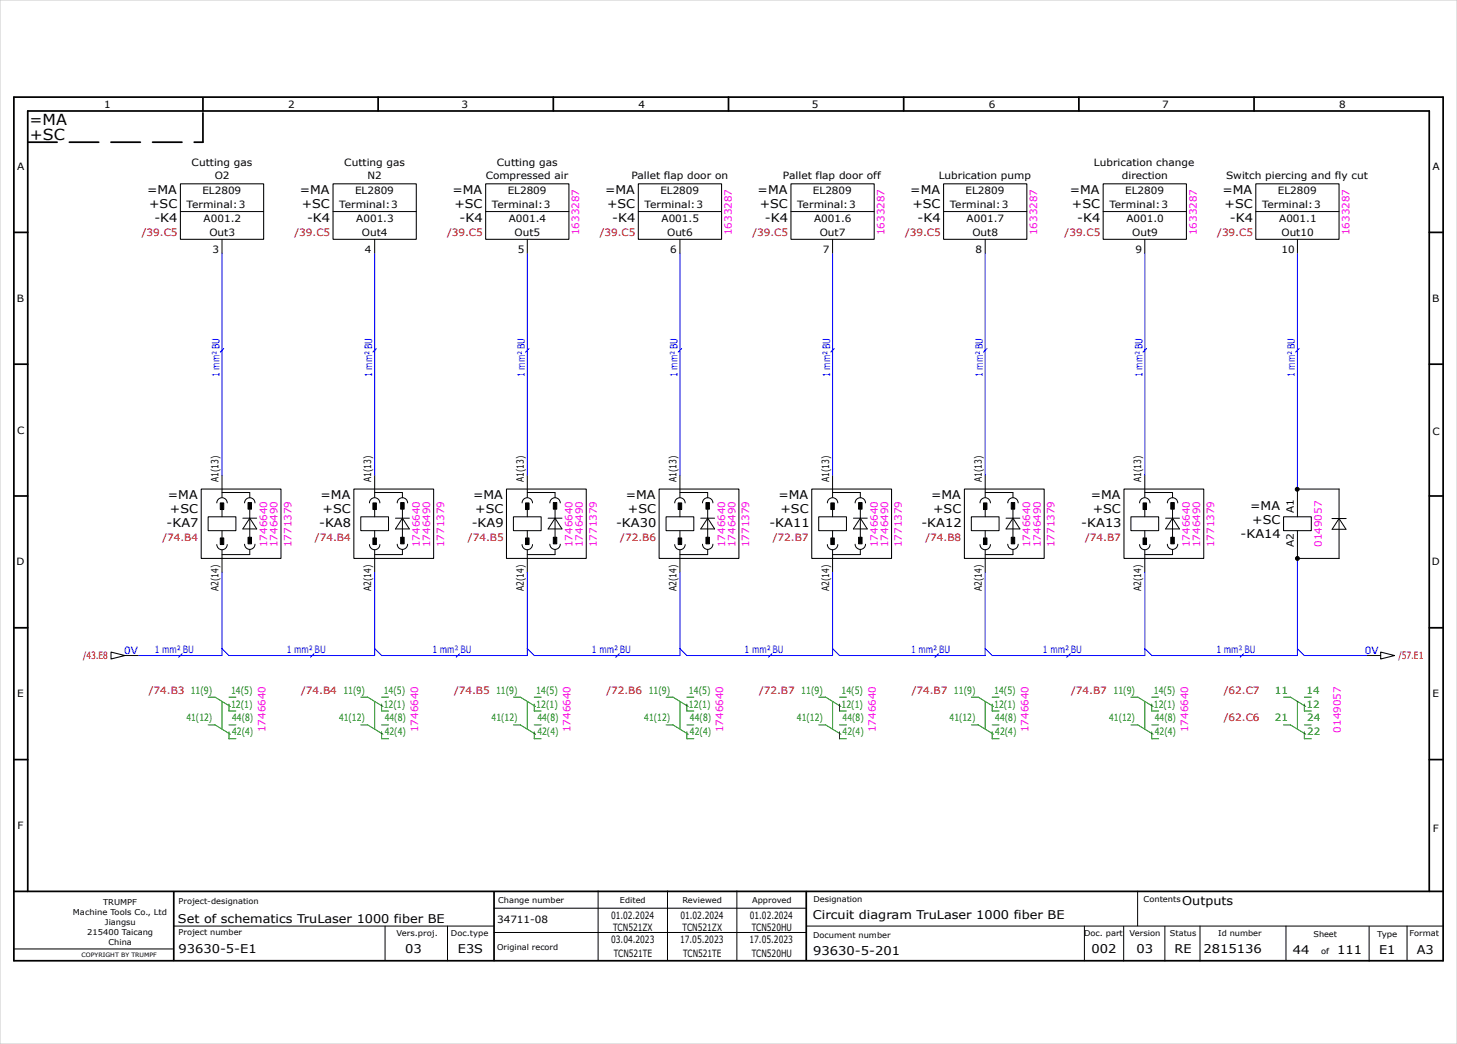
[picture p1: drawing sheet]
<svg xmlns="http://www.w3.org/2000/svg" width="420mm" height="301mm" viewBox="0 0 420 301" stroke-linecap="round" stroke-linejoin="round" font-family="sans-serif">
<g fill="none" stroke="#000" stroke-width=".5">
<path d="M4 28h412v249h-412zM58.5 28.2v3.8M109 28v4M159.5 28v4M210 28v4M260.5 28v4M311 28v4M361.5 28v4M4 67h4M412 67h4M4 105h4M412 105h4"/>
<path d="M4 143h4M412 143h4M4 181h4M412 181h4M4 219h4M412 219h4M4 257h412M8 257v-225h404v225M50.1 257.1v19.8M142.4 257.2v19.8M232.4 257.1v19.7"/>
</g>
<g fill="none" stroke="#000" stroke-width=".29">
<path d="M52 61h24M64 69v4M96 61h24M108 69v4M140 61h24M152 69v4M184 61h24M196 69v4M228 61h24M240 69v4M272 61h24M284 69v4"/>
<path d="M318 61h24M330 69v4M362 61h24M374 69v4M64 137v6.4M108 137v6.4M152 137v6.4M196 137v6.4M240 137v6.4M284 137v6.4M330 137v6.4M60 149h8v4h-8z"/>
<path d="M62.5 145a1.5 1.5 0 0 1 1.5-1.5 1.5 1.5 0 0 1 1.5 1.5M62.5 157a1.5 1.5 0 0 0 1.5 1.5 1.5 1.5 0 0 0 1.5-1.5M64 142h8v1.5M64 147v2M64 153v2M64 158.5v6.5M70 149.4h4M70.5 145a1.5 1.5 0 0 1 1.5-1.5 1.5 1.5 0 0 1 1.5 1.5M70.5 156.9a1.5 1.5 0 0 0 1.5 1.5 1.5 1.5 0 0 0 1.5-1.5M72 158.4v1.5h-8M72 146.9v8M72 149.4l2 3.1h-4z"/>
<path d="M104 149h8v4h-8zM106.5 145a1.5 1.5 0 0 1 1.5-1.5 1.5 1.5 0 0 1 1.5 1.5M106.5 157a1.5 1.5 0 0 0 1.5 1.5 1.5 1.5 0 0 0 1.5-1.5M108 142h8v1.5M108 147v2M108 153v2M108 158.5v6.5M114 149.4h4M114.5 145a1.5 1.5 0 0 1 1.5-1.5 1.5 1.5 0 0 1 1.5 1.5M114.5 156.9a1.5 1.5 0 0 0 1.5 1.5 1.5 1.5 0 0 0 1.5-1.5M116 158.4v1.5h-8M116 149.4l2 3.1h-4z"/>
<path d="M116 146.9v8M148 149h8v4h-8zM150.5 145a1.5 1.5 0 0 1 1.5-1.5 1.5 1.5 0 0 1 1.5 1.5M150.5 157a1.5 1.5 0 0 0 1.5 1.5 1.5 1.5 0 0 0 1.5-1.5M152 142h8v1.5M152 147v2M152 153v2M152 158.5v6.5M158 149.4h4M158.5 145a1.5 1.5 0 0 1 1.5-1.5 1.5 1.5 0 0 1 1.5 1.5M158.5 156.9a1.5 1.5 0 0 0 1.5 1.5 1.5 1.5 0 0 0 1.5-1.5M160 158.4v1.5h-8"/>
<path d="M160 149.4l2 3.1h-4zM160 146.9v8M192 149h8v4h-8zM194.5 145a1.5 1.5 0 0 1 1.5-1.5 1.5 1.5 0 0 1 1.5 1.5M194.5 157a1.5 1.5 0 0 0 1.5 1.5 1.5 1.5 0 0 0 1.5-1.5M196 142h8v1.5M196 147v2M196 153v2M196 158.5v6.5M202 149.4h4M202.5 145a1.5 1.5 0 0 1 1.5-1.5 1.5 1.5 0 0 1 1.5 1.5M202.5 156.9a1.5 1.5 0 0 0 1.5 1.5 1.5 1.5 0 0 0 1.5-1.5"/>
<path d="M204 158.4v1.5h-8M204 149.4l2 3.1h-4zM204 146.9v8M236 149h8v4h-8zM238.5 145a1.5 1.5 0 0 1 1.5-1.5 1.5 1.5 0 0 1 1.5 1.5M238.5 157a1.5 1.5 0 0 0 1.5 1.5 1.5 1.5 0 0 0 1.5-1.5M240 142h8v1.5M240 147v2M240 153v2M240 158.5v6.5M246 149.4h4M246.5 145a1.5 1.5 0 0 1 1.5-1.5 1.5 1.5 0 0 1 1.5 1.5"/>
<path d="M246.5 156.9a1.5 1.5 0 0 0 1.5 1.5 1.5 1.5 0 0 0 1.5-1.5M248 158.4v1.5h-8M248 149.4l2 3.1h-4zM248 146.9v8M280 149h8v4h-8zM282.5 145a1.5 1.5 0 0 1 1.5-1.5 1.5 1.5 0 0 1 1.5 1.5M282.5 157a1.5 1.5 0 0 0 1.5 1.5 1.5 1.5 0 0 0 1.5-1.5M284 142h8v1.5M284 147v2M284 153v2M284 158.5v6.5M290 149.4h4"/>
<path d="M290.5 145a1.5 1.5 0 0 1 1.5-1.5 1.5 1.5 0 0 1 1.5 1.5M290.5 156.9a1.5 1.5 0 0 0 1.5 1.5 1.5 1.5 0 0 0 1.5-1.5M292 158.4v1.5h-8M292 149.4l2 3.1h-4zM292 146.9v8M326 149h8v4h-8zM328.5 145a1.5 1.5 0 0 1 1.5-1.5 1.5 1.5 0 0 1 1.5 1.5M328.5 157a1.5 1.5 0 0 0 1.5 1.5 1.5 1.5 0 0 0 1.5-1.5M330 142h8v1.5M330 147v2M330 153v2M330 158.5v6.5"/>
<path d="M336 149.4h4M336.5 145a1.5 1.5 0 0 1 1.5-1.5 1.5 1.5 0 0 1 1.5 1.5M336.5 156.9a1.5 1.5 0 0 0 1.5 1.5 1.5 1.5 0 0 0 1.5-1.5M338 158.4v1.5h-8M338 149.4l2 3.1h-4zM338 146.9v8M374 153v8h12.1M384 149.5h4M386 141v20M386 149.5l2 3.1h-4zM386.1 141h-12.1v8M36 189h4"/>
<path d="M394 189h4M172.4 256.9v20M192.4 256.9v20M212.4 256.9v20M327.9 256.9v10M4.1 273.6h45.7M50.1 267h92.2M111 267v10M129 267v10M142.4 261.9h90M142.4 268.9h90M232.5 267h183.5"/>
<path d="M312.6 267v10M323.9 267.1v10M335.8 267.1v10M345.9 267v10.1M370.7 267v9.8M394.7 267.1v10M405.6 267v10"/>
</g>
<path d="M8 41h50.5M58.5 41v-8.8" fill="none" stroke="#000" stroke-width=".5" stroke-dasharray="8.5 3.5"/>
<path d="M0 0h420v301h-420z" fill="none" stroke="#c9c9c9" stroke-width=".29"/>
<g fill="none" stroke="#000" stroke-width=".3">
<path d="M52 53h24v16h-24zM96 53h24v16h-24zM140 53h24v16h-24zM184 53h24v16h-24zM228 53h24v16h-24zM272 53h24v16h-24zM318 53h24v16h-24zM362 53h24v16h-24zM58 141h23v20h-23zM102 141h23v20h-23zM146 141h23v20h-23zM190 141h23v20h-23z"/>
<path d="M234 141h23v20h-23zM278 141h23v20h-23zM324 141h23v20h-23zM370 149h8v4h-8zM32 188l4 1-4 1zM398 188l4 1-4 1z"/>
</g>
<g fill="none" stroke="#00f" stroke-width=".29">
<path d="M64 73v64M108 73v64M152 73v64M196 73v64M240 73v64M284 73v64M330 73v64M374 73v68M64 165v24h-24M108 165v24h-42l-2-2M152 165v24h-42l-2-2M196 165v24h-42l-2-2"/>
<path d="M240 165v24h-42l-2-2M284 165v24h-42l-2-2M330 165v24h-44l-2-2M374 161v28h-42l-2-2M374 187l2 2h18"/>
</g>
<g fill="none" stroke="#008000" stroke-width=".29">
<path d="M60 201h2l4.4 2.7M60 209h2l4.4 2.7M66 203v2h2M66 201h2M66 211v2h2M66 209h2M104 201h2l4.4 2.7M104 209h2l4.4 2.7M110 203v2h2M110 201h2M110 211v2h2M110 209h2"/>
<path d="M148 201h2l4.4 2.7M148 209h2l4.4 2.7M154 203v2h2M154 201h2M154 211v2h2M154 209h2M192 201h2l4.4 2.7M192 209h2l4.4 2.7M198 203v2h2M198 201h2M198 211v2h2M198 209h2"/>
<path d="M236 201h2l4.4 2.7M236 209h2l4.4 2.7M242 203v2h2M242 201h2M242 211v2h2M242 209h2M280 201h2l4.4 2.7M280 209h2l4.4 2.7M286 203v2h2M286 201h2M286 211v2h2M286 209h2"/>
<path d="M326 201h2l4.4 2.7M326 209h2l4.4 2.7M332 203v2h2M332 201h2M332 211v2h2M332 209h2M370 201h2l4.4 2.7M370 209h2l4.4 2.7M376 203v2h2M376 201h2M376 211v2h2M376 209h2"/>
</g>
<path d="M64 202.3v7.9M108 202.3v7.9M152 202.3v7.9M196 202.3v7.9M240 202.3v7.9M284 202.3v7.9M330 202.3v7.9M374 202.3v7.9" fill="none" stroke="#008000" stroke-width=".29" stroke-dasharray="8.5 3.5"/>
<g fill="#000" stroke="#000" stroke-width=".29">
<path d="M63.5 145h1v1.9h-1z" fill-rule="evenodd"/>
<path d="M63.5 155.1h1v1.9h-1z" fill-rule="evenodd"/>
<path d="M71.5 144.9h1v1.9h-1z" fill-rule="evenodd"/>
<path d="M71.5 154.9h1v1.9h-1z" fill-rule="evenodd"/>
<path d="M107.5 145h1v1.9h-1z" fill-rule="evenodd"/>
<path d="M107.5 155.1h1v1.9h-1z" fill-rule="evenodd"/>
<path d="M115.5 144.9h1v1.9h-1z" fill-rule="evenodd"/>
<path d="M115.5 154.9h1v1.9h-1z" fill-rule="evenodd"/>
<path d="M151.5 145h1v1.9h-1z" fill-rule="evenodd"/>
<path d="M151.5 155.1h1v1.9h-1z" fill-rule="evenodd"/>
<path d="M159.5 144.9h1v1.9h-1z" fill-rule="evenodd"/>
<path d="M159.5 154.9h1v1.9h-1z" fill-rule="evenodd"/>
<path d="M195.5 145h1v1.9h-1z" fill-rule="evenodd"/>
<path d="M195.5 155.1h1v1.9h-1z" fill-rule="evenodd"/>
<path d="M203.5 144.9h1v1.9h-1z" fill-rule="evenodd"/>
<path d="M203.5 154.9h1v1.9h-1z" fill-rule="evenodd"/>
<path d="M239.5 145h1v1.9h-1z" fill-rule="evenodd"/>
<path d="M239.5 155.1h1v1.9h-1z" fill-rule="evenodd"/>
<path d="M247.5 144.9h1v1.9h-1z" fill-rule="evenodd"/>
<path d="M247.5 154.9h1v1.9h-1z" fill-rule="evenodd"/>
<path d="M283.5 145h1v1.9h-1z" fill-rule="evenodd"/>
<path d="M283.5 155.1h1v1.9h-1z" fill-rule="evenodd"/>
<path d="M291.5 144.9h1v1.9h-1z" fill-rule="evenodd"/>
<path d="M291.5 154.9h1v1.9h-1z" fill-rule="evenodd"/>
<path d="M329.5 145h1v1.9h-1z" fill-rule="evenodd"/>
<path d="M329.5 155.1h1v1.9h-1z" fill-rule="evenodd"/>
<path d="M337.5 144.9h1v1.9h-1z" fill-rule="evenodd"/>
<path d="M337.5 154.9h1v1.9h-1z" fill-rule="evenodd"/>
<circle cx="373.9" cy="141.1" r=".56"/>
<circle cx="374" cy="161" r=".56"/>
</g>
<g fill="none" stroke="#00f" stroke-width=".3">
<path d="M64.5 100.5l-1 1M108.5 100.5l-1 1M152.5 100.5l-1 1M196.5 100.5l-1 1M240.5 100.5l-1 1M284.5 100.5l-1 1M330.5 100.5l-1 1M374.5 100.5l-1 1M52.5 188.5l-1 1M90.5 188.5l-1 1M132.5 188.5l-1 1M178.5 188.5l-1 1"/>
<path d="M222.5 188.5l-1 1M270.5 188.5l-1 1M308.5 188.5l-1 1M358.5 188.5l-1 1"/>
</g>
<g font-size="4.4">
<text x="8.5" y="36">=MA</text>
<text x="8.6" y="40.5">+SC</text>
</g>
<g font-size="3.5">
<text x="42.4" y="56">=MA</text>
<text x="43" y="60">+SC</text>
<text x="86.4" y="56">=MA</text>
<text x="87" y="60">+SC</text>
<text x="130.4" y="56">=MA</text>
<text x="131" y="60">+SC</text>
<text x="174.4" y="56">=MA</text>
<text x="175" y="60">+SC</text>
<text x="218.4" y="56">=MA</text>
<text x="219" y="60">+SC</text>
<text x="262.4" y="56">=MA</text>
<text x="263" y="60">+SC</text>
<text x="308.4" y="56">=MA</text>
<text x="309" y="60">+SC</text>
<text x="352.4" y="56">=MA</text>
<text x="353" y="60">+SC</text>
<text x="44.5" y="64">-K4</text>
<text x="88.5" y="64">-K4</text>
<text x="132.5" y="64">-K4</text>
<text x="176.5" y="64">-K4</text>
<text x="220.5" y="64">-K4</text>
<text x="264.5" y="64">-K4</text>
<text x="310.5" y="64">-K4</text>
<text x="354.5" y="64">-K4</text>
<text x="48.4" y="144">=MA</text>
<text x="49" y="148">+SC</text>
<text x="92.4" y="144">=MA</text>
<text x="93" y="148">+SC</text>
<text x="136.4" y="144">=MA</text>
<text x="137" y="148">+SC</text>
<text x="180.4" y="144">=MA</text>
<text x="181" y="148">+SC</text>
<text x="224.4" y="144">=MA</text>
<text x="225" y="148">+SC</text>
<text x="268.4" y="144">=MA</text>
<text x="269" y="148">+SC</text>
<text x="314.4" y="144">=MA</text>
<text x="315" y="148">+SC</text>
<text x="360.4" y="147">=MA</text>
<text x="48" y="152">-KA7</text>
<text x="92" y="152">-KA8</text>
<text x="136" y="152">-KA9</text>
<text x="177.6" y="152">-KA30</text>
<text x="221.8" y="152">-KA11</text>
<text x="265.6" y="152">-KA12</text>
<text x="311.7" y="152">-KA13</text>
<text x="357.6" y="155">-KA14</text>
<text x="361" y="151">+SC</text>
<text x="340.8" y="261">Outputs</text>
<text x="51.3" y="266">Set of schematics TruLaser 1000 fiber BE</text>
<text x="234.3" y="265">Circuit diagram TruLaser 1000 fiber BE</text>
<text x="51.5" y="274.7">93630-5-E1</text>
<text x="116.8" y="274.9">03</text>
<text x="132" y="274.9">E3S</text>
<text x="234.4" y="275.3">93630-5-201</text>
<text x="314.6" y="274.8">002</text>
<text x="327.6" y="274.9">03</text>
<text x="338.6" y="274.8">RE</text>
<text x="346.9" y="274.7">2815136</text>
<text x="372.7" y="275">44</text>
<text x="385.4" y="275">111</text>
<text x="397.6" y="275">E1</text>
<text x="408.4" y="275">A3</text>
</g>
<g font-size="2.9">
<text x="30" y="31">1</text>
<text x="83" y="31">2</text>
<text x="133.1" y="31">3</text>
<text x="184.1" y="31">4</text>
<text x="234.1" y="31">5</text>
<text x="285" y="31">6</text>
<text x="335" y="31">7</text>
<text x="386" y="31">8</text>
<text x="55.2" y="47.9">Cutting gas</text>
<text x="99.3" y="47.9">Cutting gas</text>
<text x="143.2" y="47.9">Cutting gas</text>
<text x="315.4" y="47.9">Lubrication change</text>
<text x="5" y="49">A</text>
<text x="61.9" y="51.5">O2</text>
<text x="106" y="51.5">N2</text>
<text x="140" y="51.5">Compressed air</text>
<text x="182" y="51.5">Pallet flap door on</text>
<text x="225.7" y="51.5">Pallet flap door off</text>
<text x="270.6" y="51.5">Lubrication pump</text>
<text x="323.4" y="51.5">direction</text>
<text x="353.5" y="51.5">Switch piercing and fly cut</text>
<text x="413" y="49">A</text>
<text x="53.8" y="60">Terminal:3</text>
<text x="58.4" y="56">EL2809</text>
<text x="97.8" y="60">Terminal:3</text>
<text x="102.4" y="56">EL2809</text>
<text x="141.8" y="60">Terminal:3</text>
<text x="146.3" y="56">EL2809</text>
<text x="185.8" y="60">Terminal:3</text>
<text x="190.4" y="56">EL2809</text>
<text x="229.8" y="60">Terminal:3</text>
<text x="234.3" y="56">EL2809</text>
<text x="273.8" y="60">Terminal:3</text>
<text x="278.4" y="56">EL2809</text>
<text x="319.8" y="60">Terminal:3</text>
<text x="324.3" y="56">EL2809</text>
<text x="363.8" y="60">Terminal:3</text>
<text x="368.3" y="56">EL2809</text>
<text x="58.7" y="64">A001.2</text>
<text x="102.7" y="64">A001.3</text>
<text x="146.7" y="64">A001.4</text>
<text x="190.7" y="64">A001.5</text>
<text x="234.7" y="64">A001.6</text>
<text x="278.7" y="64">A001.7</text>
<text x="324.7" y="64">A001.0</text>
<text x="368.8" y="64">A001.1</text>
<text x="60.4" y="68">Out3</text>
<text x="104.3" y="68">Out4</text>
<text x="148.4" y="68">Out5</text>
<text x="192.3" y="68">Out6</text>
<text x="236.3" y="68">Out7</text>
<text x="280.3" y="68">Out8</text>
<text x="326.4" y="68">Out9</text>
<text x="369.4" y="68">Out10</text>
<text x="61.3" y="73">3</text>
<text x="105.2" y="73">4</text>
<text x="149.3" y="73">5</text>
<text x="193.2" y="73">6</text>
<text x="237.2" y="73">7</text>
<text x="281.2" y="73">8</text>
<text x="327.3" y="73">9</text>
<text x="369.4" y="73">10</text>
<text x="4.8" y="87">B</text>
<text x="412.8" y="87">B</text>
<text x="5" y="125">C</text>
<text x="413" y="125.5">C</text>
<text x="63" y="139" transform="rotate(-90 63 139)">A1(13)</text>
<text x="107" y="139" transform="rotate(-90 107 139)">A1(13)</text>
<text x="151" y="139" transform="rotate(-90 151 139)">A1(13)</text>
<text x="195" y="139" transform="rotate(-90 195 139)">A1(13)</text>
<text x="239" y="139" transform="rotate(-90 239 139)">A1(13)</text>
<text x="283" y="139" transform="rotate(-90 283 139)">A1(13)</text>
<text x="329" y="139" transform="rotate(-90 329 139)">A1(13)</text>
<text x="373" y="148" transform="rotate(-90 373 148)">A1</text>
<text x="373" y="157.8" transform="rotate(-90 373 157.8)">A2</text>
<text x="4.8" y="163">D</text>
<text x="412.7" y="163">D</text>
<text x="63" y="170.4" transform="rotate(-90 63 170.4)">A2(14)</text>
<text x="107" y="170.4" transform="rotate(-90 107 170.4)">A2(14)</text>
<text x="151" y="170.4" transform="rotate(-90 151 170.4)">A2(14)</text>
<text x="195" y="170.4" transform="rotate(-90 195 170.4)">A2(14)</text>
<text x="239" y="170.4" transform="rotate(-90 239 170.4)">A2(14)</text>
<text x="283" y="170.4" transform="rotate(-90 283 170.4)">A2(14)</text>
<text x="329" y="170.4" transform="rotate(-90 329 170.4)">A2(14)</text>
<text x="5" y="201">E</text>
<text x="413" y="201">E</text>
<text x="5.1" y="239">F</text>
<text x="413" y="240">F</text>
<text x="143.3" y="266">34711-08</text>
<text x="176.1" y="264.9">01.02.2024</text>
<text x="176.8" y="268.4">TCN521ZX</text>
<text x="196.1" y="264.9">01.02.2024</text>
<text x="196.8" y="268.4">TCN521ZX</text>
<text x="216.1" y="264.9">01.02.2024</text>
<text x="216.7" y="268.4">TCN520HU</text>
<text x="176.2" y="271.9">03.04.2023</text>
<text x="176.9" y="275.9">TCN521TE</text>
<text x="196" y="271.9">17.05.2023</text>
<text x="196.9" y="275.9">TCN521TE</text>
<text x="216" y="271.9">17.05.2023</text>
<text x="216.7" y="275.9">TCN520HU</text>
</g>
<g font-size="2.9" fill="#b60000">
<text x="40.9" y="68">/39.C5</text>
<text x="84.9" y="68">/39.C5</text>
<text x="128.9" y="68">/39.C5</text>
<text x="172.9" y="68">/39.C5</text>
<text x="216.9" y="68">/39.C5</text>
<text x="260.9" y="68">/39.C5</text>
<text x="306.9" y="68">/39.C5</text>
<text x="350.9" y="68">/39.C5</text>
<text x="46.8" y="156">/74.B4</text>
<text x="90.8" y="156">/74.B4</text>
<text x="134.9" y="156">/74.B5</text>
<text x="178.8" y="156">/72.B6</text>
<text x="222.8" y="156">/72.B7</text>
<text x="266.8" y="156">/74.B8</text>
<text x="312.8" y="156">/74.B7</text>
<text x="23.9" y="190">/43.E8</text>
<text x="403.1" y="190">/57.E1</text>
<text x="42.9" y="200">/74.B3</text>
<text x="86.8" y="200">/74.B4</text>
<text x="130.9" y="200">/74.B5</text>
<text x="174.8" y="200">/72.B6</text>
<text x="218.8" y="200">/72.B7</text>
<text x="262.8" y="200">/74.B7</text>
<text x="308.8" y="200">/74.B7</text>
<text x="352.8" y="200">/62.C7</text>
<text x="352.8" y="208">/62.C6</text>
</g>
<g font-size="2.9" fill="#f0f">
<text x="167" y="67.8" transform="rotate(-90 167 67.8)">1633287</text>
<text x="211" y="67.8" transform="rotate(-90 211 67.8)">1633287</text>
<text x="255" y="67.8" transform="rotate(-90 255 67.8)">1633287</text>
<text x="299" y="67.8" transform="rotate(-90 299 67.8)">1633287</text>
<text x="345" y="67.8" transform="rotate(-90 345 67.8)">1633287</text>
<text x="389" y="67.8" transform="rotate(-90 389 67.8)">1633287</text>
<text x="77" y="157.7" transform="rotate(-90 77 157.7)">1746640</text>
<text x="80" y="157.7" transform="rotate(-90 80 157.7)">1746490</text>
<text x="84" y="157.7" transform="rotate(-90 84 157.7)">1771379</text>
<text x="121" y="157.7" transform="rotate(-90 121 157.7)">1746640</text>
<text x="124" y="157.7" transform="rotate(-90 124 157.7)">1746490</text>
<text x="128" y="157.7" transform="rotate(-90 128 157.7)">1771379</text>
<text x="165" y="157.7" transform="rotate(-90 165 157.7)">1746640</text>
<text x="168" y="157.7" transform="rotate(-90 168 157.7)">1746490</text>
<text x="172" y="157.7" transform="rotate(-90 172 157.7)">1771379</text>
<text x="209" y="157.7" transform="rotate(-90 209 157.7)">1746640</text>
<text x="212" y="157.7" transform="rotate(-90 212 157.7)">1746490</text>
<text x="216" y="157.7" transform="rotate(-90 216 157.7)">1771379</text>
<text x="253" y="157.7" transform="rotate(-90 253 157.7)">1746640</text>
<text x="256" y="157.7" transform="rotate(-90 256 157.7)">1746490</text>
<text x="260" y="157.7" transform="rotate(-90 260 157.7)">1771379</text>
<text x="297" y="157.7" transform="rotate(-90 297 157.7)">1746640</text>
<text x="300" y="157.7" transform="rotate(-90 300 157.7)">1746490</text>
<text x="304" y="157.7" transform="rotate(-90 304 157.7)">1771379</text>
<text x="343" y="157.7" transform="rotate(-90 343 157.7)">1746640</text>
<text x="346" y="157.7" transform="rotate(-90 346 157.7)">1746490</text>
<text x="350" y="157.7" transform="rotate(-90 350 157.7)">1771379</text>
<text x="381" y="157.7" transform="rotate(-90 381 157.7)">0149057</text>
<text x="76.5" y="211.1" transform="rotate(-90 76.5 211.1)">1746640</text>
<text x="120.5" y="211.1" transform="rotate(-90 120.5 211.1)">1746640</text>
<text x="164.5" y="211.1" transform="rotate(-90 164.5 211.1)">1746640</text>
<text x="208.5" y="211.1" transform="rotate(-90 208.5 211.1)">1746640</text>
<text x="252.5" y="211.1" transform="rotate(-90 252.5 211.1)">1746640</text>
<text x="296.5" y="211.1" transform="rotate(-90 296.5 211.1)">1746640</text>
<text x="342.5" y="211.1" transform="rotate(-90 342.5 211.1)">1746640</text>
<text x="386.5" y="211.2" transform="rotate(-90 386.5 211.2)">0149057</text>
</g>
<g font-size="2.9" fill="#00f">
<text x="63.3" y="108.8" transform="rotate(-90 63.3 108.8)">1 mm² BU</text>
<text x="107.3" y="108.8" transform="rotate(-90 107.3 108.8)">1 mm² BU</text>
<text x="151.3" y="108.8" transform="rotate(-90 151.3 108.8)">1 mm² BU</text>
<text x="195.3" y="108.8" transform="rotate(-90 195.3 108.8)">1 mm² BU</text>
<text x="239.3" y="108.8" transform="rotate(-90 239.3 108.8)">1 mm² BU</text>
<text x="283.3" y="108.8" transform="rotate(-90 283.3 108.8)">1 mm² BU</text>
<text x="329.3" y="108.8" transform="rotate(-90 329.3 108.8)">1 mm² BU</text>
<text x="373.3" y="108.8" transform="rotate(-90 373.3 108.8)">1 mm² BU</text>
<text x="35.8" y="188.6">0V</text>
<text x="44.6" y="188.3">1 mm² BU</text>
<text x="82.6" y="188.3">1 mm² BU</text>
<text x="124.6" y="188.3">1 mm² BU</text>
<text x="170.6" y="188.3">1 mm² BU</text>
<text x="214.6" y="188.3">1 mm² BU</text>
<text x="262.6" y="188.3">1 mm² BU</text>
<text x="300.6" y="188.3">1 mm² BU</text>
<text x="350.6" y="188.3">1 mm² BU</text>
<text x="393.4" y="188.6">0V</text>
</g>
<g font-size="2.9" fill="#008000">
<text x="55" y="200">11(9)</text>
<text x="66.6" y="200">14(5)</text>
<text x="66.6" y="204">12(1)</text>
<text x="99" y="200">11(9)</text>
<text x="110.6" y="200">14(5)</text>
<text x="110.6" y="204">12(1)</text>
<text x="143" y="200">11(9)</text>
<text x="154.6" y="200">14(5)</text>
<text x="154.6" y="204">12(1)</text>
<text x="187" y="200">11(9)</text>
<text x="198.6" y="200">14(5)</text>
<text x="198.6" y="204">12(1)</text>
<text x="231" y="200">11(9)</text>
<text x="242.6" y="200">14(5)</text>
<text x="242.6" y="204">12(1)</text>
<text x="275" y="200">11(9)</text>
<text x="286.6" y="200">14(5)</text>
<text x="286.6" y="204">12(1)</text>
<text x="321" y="200">11(9)</text>
<text x="332.6" y="200">14(5)</text>
<text x="332.6" y="204">12(1)</text>
<text x="367.5" y="200">11</text>
<text x="376.6" y="200">14</text>
<text x="376.6" y="204">12</text>
<text x="53.7" y="208">41(12)</text>
<text x="66.9" y="208">44(8)</text>
<text x="97.7" y="208">41(12)</text>
<text x="110.9" y="208">44(8)</text>
<text x="141.7" y="208">41(12)</text>
<text x="154.9" y="208">44(8)</text>
<text x="185.7" y="208">41(12)</text>
<text x="198.9" y="208">44(8)</text>
<text x="229.7" y="208">41(12)</text>
<text x="242.9" y="208">44(8)</text>
<text x="273.7" y="208">41(12)</text>
<text x="286.9" y="208">44(8)</text>
<text x="319.7" y="208">41(12)</text>
<text x="332.9" y="208">44(8)</text>
<text x="367.5" y="208">21</text>
<text x="376.8" y="208">24</text>
<text x="66.9" y="212">42(4)</text>
<text x="110.9" y="212">42(4)</text>
<text x="154.9" y="212">42(4)</text>
<text x="198.9" y="212">42(4)</text>
<text x="242.9" y="212">42(4)</text>
<text x="286.9" y="212">42(4)</text>
<text x="332.9" y="212">42(4)</text>
<text x="376.8" y="212">22</text>
</g>
<g font-size="2.3">
<text x="21" y="263.8">Machine Tools Co., Ltd</text>
<text x="29.7" y="260.8">TRUMPF</text>
<text x="51.5" y="260.7">Project-designation</text>
<text x="143.6" y="260.4">Change number</text>
<text x="178.7" y="260.4">Edited</text>
<text x="196.7" y="260.4">Reviewed</text>
<text x="216.8" y="260.4">Approved</text>
<text x="234.5" y="260.2">Designation</text>
<text x="329.7" y="260.1">Contents</text>
<text x="25.2" y="269.6">215400 Taicang</text>
<text x="30.3" y="266.7">Jiangsu</text>
<text x="51.5" y="269.7">Project number</text>
<text x="114.3" y="269.9">Vers.proj.</text>
<text x="130" y="269.9">Doc.type</text>
<text x="312.5" y="269.8">Doc. part</text>
<text x="325.6" y="269.9">Version</text>
<text x="337.3" y="269.8">Status</text>
<text x="351.2" y="269.8">Id number</text>
<text x="406.4" y="270">Format</text>
<text x="31.3" y="272.5">China</text>
<text x="143.3" y="273.9">Original record</text>
<text x="234.4" y="270.3">Document number</text>
<text x="378.6" y="270">Sheet</text>
<text x="380.8" y="275">of</text>
<text x="397" y="270">Type</text>
</g>
<text font-size="1.7" x="23.5" y="275.8">COPYRIGHT BY TRUMPF</text>
</svg>
